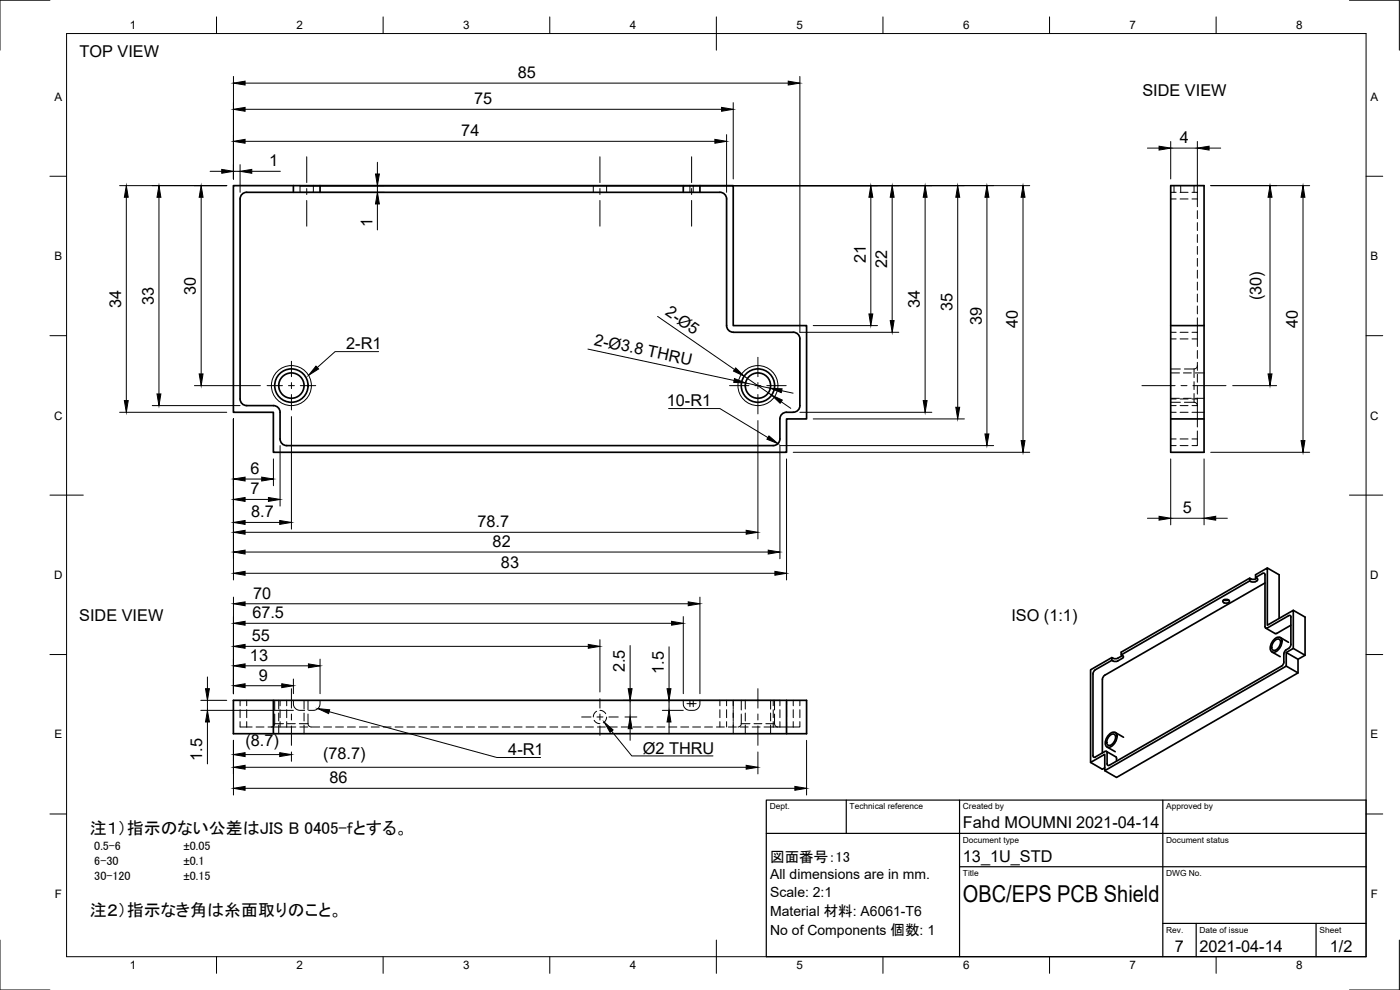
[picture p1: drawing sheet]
<svg xmlns="http://www.w3.org/2000/svg" width="420mm" height="297mm" viewBox="0 0 420 297" stroke-linecap="round" stroke-linejoin="round" font-family="sans-serif">
<!-- layer: Visible -->
<g fill="none" stroke="#000" stroke-width=".51">
<path d="M88.1 55.7h8M88.1 55.7h-18.1v68h12v12h154.1v-10h6v-28h-22.1v-42h-9.9M88.1 55.7v2M96.1 55.7h109M96.1 55.7v2M210.1 55.7h-5v2M210.1 55.7v2M351.3 55.7h10.1v80h-10.1zM351.3 97.7h10.1M240.1 101.7v20M240.1 101.7a1.97 1.97 0 0 0-2-2h-18a2 2 0 0 1-2-2v-38a2 2 0 0 0-2-2h-142.1a1.96 1.96 0 0 0-1.9 2v60a2 2 0 0 0 2 2h7.9M82.1 121.7a2 2 0 0 1 2 2v8a2 2 0 0 0 1.9 2h146.1a2 2 0 0 0 2-2v-6a2 2 0 0 1 2-2"/>
<path d="M236.1 123.7h2M240.1 121.7a2 2 0 0 1-2 2M351.3 125.7h10.1M367.3 180l.7 .2 .7-.2M375.1 173.5l-38.6 22.2v.8M375.4 174.5l-.3-.2-38.6 22.2 .3 .2-1.4 .8M375.4 173.7l-.3-.2v.8M375.4 174.5l.7 .2 .7-.2M375.4 173.7l.7 .1 .7-.1M376.8 173.3v-.8l3.5-2.1v17.2l7.8-4.5v11.4l-2.1 1.3v4.1l-54.4 31.3v-4.9l-4.3 2.5v-27.8l6.4-3.7M377.2 173.5l-.4 .2M377.2 173.5l.2 .6-.6 .4"/>
<path d="M378.9 172l-2.1 1.3 .4 .2M378.9 172h.5l.2 .5 .1 15.8 .7 .1 6.3-3.7h.5l.2 .4v8.6a2.07 2.07 0 0 1-1.4 1.3M379.6 174.9l-48 27.7-.5 .5-.2 .7M380.3 170.4l3.6 2.1v13.1M334 197.5l.7 .2 .8-.2M334 197.5l-.3-.2v.8M336.8 197.5a2.8 2.8 0 0 1-2.4 .9l-.7-.3-5 2.9M336.9 196.7l.3 .4-.3 .4M367 180.2l.6-.3h.8l.6 .5a1.16 1.16 0 0 1-2 0zM379.9 188.5l2.8 1.6M381.7 195.6l2.5 1.4M382.5 191.7a1.26 1.26 0 0 1 1.7-.4 1.26 1.26 0 0 1 .5 1.7 2.8 2.8 0 0 1-3 2.6 2.81 2.81 0 0 1 .8-3.9z"/>
<path d="M382.6 192.2a.95 .95 0 0 1 1.3-.4 .95 .95 0 0 1 .4 1.3 1.97 1.97 0 0 1-2.4 1.9l-.2-1.2zM384.2 191.3l2.5 1.4M385.3 196.2v2.4M385.3 198.6l-.2 .7-.5 .6-51.9 29.8-.4-.5v-3.3M386 199.9l3.6 2M386 195.8l3.6 2M386 194.9l-.5 .6-.2 .7M387.4 187.6l-4.2 2.4-.5 .1M388.1 183.1l3.6 2.1v11.4l-2.1 1.2v4.1l-54.5 31.4-3.5-2.1M388.1 194.5l3.6 2.1M82 210.1v10h160.1v-10h-172.1v10h12M236.1 210.1v10"/>
<path d="M328.7 201l-.5 .5-.2 .7 .1 24.8 .6 .1 3.1-1.7 .5 .5M330.8 203.8v22.1M334.7 219.8l2.5 1.4M327.3 228.8l3.5 2 .8-.4M332 225.5l2.9 1.6M332.2 224.1l2.5 1.4M333 220.2a1.26 1.26 0 0 1 1.7-.4 1.26 1.26 0 0 1 .5 1.7 2.8 2.8 0 0 1-3 2.6 2.81 2.81 0 0 1 .8-3.9zM333.1 220.7a.95 .95 0 0 1 1.3-.4 .95 .95 0 0 1 .4 1.3 1.97 1.97 0 0 1-2.4 1.9l-.2-1.2zM334.9 227.1l.2 1.3"/>
<circle cx="87.4" cy="115.7" r="5"/>
<circle cx="87.5" cy="115.7" r="3.8"/>
<circle cx="227.5" cy="115.7" r="5"/>
<circle cx="227.5" cy="115.7" r="3.8"/>
</g>
<!-- layer: Visible Narrow -->
<g fill="none" stroke="#000" stroke-width=".3">
<path d="M90 55.7v2M94 55.7v2M207.1 55.7v2M208 55.7v2"/>
<circle cx="87.4" cy="115.7" r="6"/>
<circle cx="227.5" cy="115.7" r="6"/>
</g>
<!-- layer: Hidden -->
<g fill="none" stroke="#000" stroke-width=".3">
<path d="M178.1 55.7v2M182.1 55.7v2M351.3 57.7h1.7M354.2 57.7h2.4M354.4 55.7v2M357.7 57.7h1.6v4.3M358.4 55.7v2M359.3 63.2v2.4M359.3 66.8v2.4M359.3 70.4v2.3M359.3 73.9v2.4M359.3 77.5v2.4"/>
<path d="M351.3 99.7h1.7M354.2 99.7h2.4M357.7 99.7h1.6v4.3M359.3 95.4v4.3M359.3 81.1v2.4M359.3 84.7v2.3M359.3 88.2v2.4M359.3 91.8v2.4M351.3 110.7h2.9M351.3 111.9h2.7M351.3 119.5h2.7M355.2 111.9h2.3"/>
<path d="M355.2 119.5h2.3M358.7 111.9h2.7M358.7 119.5h2.7M359.3 109.7a1 1 0 0 1-.9 1h-2.9M359.3 105.2v2.3M359.3 108.7v2.4M359.3 112.3v2.4M359.3 115.9v2.3M359.3 119.5v2.2M351.3 123.7h1.7M351.3 133.7h1.7M351.3 120.7h2.9"/>
<path d="M354.2 123.7h2.4M354.2 133.7h2.4M355.5 120.7h2.9a1 1 0 0 1 .9 1M359.3 121.7v2h-1.6M359.3 129.3v4.4h-1.6M361.4 123.7h-2.1v4.4M72.1 216.5v1.6h3.6M72.1 210.1v1.7M72.1 212.9v2.4M76.9 218.1h2.3M80.4 218.1h8.4M82.4 214.2v2.9a1 1 0 0 1-1 1"/>
<path d="M82.4 210.1v2.9M83.7 210.1v2.7M83.7 213.9v2.4M83.7 217.5v2.6M84.1 210.1v1.7M84.1 212.9v2.4M84.1 216.5v1.6M88.1 210.1a2.25 2.25 0 0 0 1.9 3h1.4M90 218.1h2.4M91.2 210.1v2.7M91.2 213.9v2.4M91.2 217.5v2.6"/>
<path d="M92.4 214.2v2.9a1 1 0 0 0 1.1 1M92.4 210.1v2.9M93.6 218.1h2.3M96.1 210.1a2.27 2.27 0 0 1-2.1 3h-1.4M97.1 218.1h2.4M100.7 218.1h2.4M104.3 218.1h2.4M107.8 218.1h2.4M111.4 218.1h2.4M115 218.1h2.4M118.6 218.1h2.3M122.1 218.1h2.4"/>
<path d="M125.7 218.1h2.4M129.3 218.1h2.4M132.9 218.1h2.3M136.4 218.1h2.4M140 218.1h2.4M143.6 218.1h2.3M147.2 218.1h2.3M150.7 218.1h2.4M154.3 218.1h2.4M157.9 218.1h2.4M161.4 218.1h2.4M165 218.1h2.4"/>
<path d="M168.6 218.1h2.4M172.1 218.1h2.4M175.7 218.1h2.4M178.3 216.1l.9 .9 .8 .1M179.1 213.4l-.7 .6-.3 1.1M179.3 218.1h2.4M180.1 213.1l1 .3 .7 .8M182.1 215.1l-.3 1-.8 .8M182.9 218.1h2.4M186.4 218.1h2.4M190 218.1h2.4M193.6 218.1h2.4"/>
<path d="M197.1 218.1h2.4M200.7 218.1h2.4M204.3 218.1h2.4M205.1 210.1a2.39 2.39 0 0 0 2.9 3 2.25 2.25 0 0 0 2.1-3M207.9 218.1h2.3M211.5 218.1h2.3M215 218.1h2.4M218.1 210.1v1.7M218.1 212.9v2.4M218.1 216.5v1.6M218.6 218.1h2.4M220 210.1v2.7"/>
<path d="M220 213.9v2.4M220 217.5v2.6M222.2 218.1h2.3M222.5 214.2v2.9a1 1 0 0 1-1 1M222.5 210.1v2.9M223.7 210.1v2.7M223.7 213.9v2.4M223.7 217.5v2.6M225.7 218.1h2.4M229.3 218.1h4.8M231.3 210.1v2.7M231.3 213.9v2.4"/>
<path d="M231.3 217.5v2.6M232.5 214.2v2.9a1 1 0 0 0 1 1M232.5 210.1v2.9M234.1 210.1v1.7M234.1 212.9v2.4M234.1 216.5v1.6M240.1 216.5v1.6h-6M240.1 210.1v1.7M240.1 212.9v2.4"/>
</g>
<!-- layer: Hidden Narrow -->
<g fill="none" stroke="#000" stroke-width=".3">
<path d="M351.3 59.7h1.7M352.3 55.7v2M354.2 59.7h2.4M357.7 59.7h1.6M351.3 101.7h1.7M351.3 119.7h1.7M354.2 101.7h2.4M354.2 119.7h2.4M357.7 101.7h1.6M357.7 119.7h1.6M358.4 110.7v2.6M358.4 114.5v2.4"/>
<path d="M358.4 118.1v2.6M351.3 121.7h1.7M351.3 131.7h1.7M354.2 121.7h2.4M354.2 131.7h2.4M357.7 121.7h1.6M357.7 131.7h1.6M74 210.1v1.7M74 212.9v2.4M74 216.5v1.6M82.4 217.1h2.7M86 210.1v1.7"/>
<path d="M86 212.9v2.4M86 216.5v1.6M86.3 217.1h2.3M89.8 217.1h2.6M216 210.1v1.7M216 212.9v2.4M216 216.5v1.6M220 210.1v1.7M220 212.9v2.4M220 216.5v1.6M222.5 217.1h2.6M226.3 217.1h2.3"/>
<path d="M229.8 217.1h2.7M232.1 210.1v1.7M232.1 212.9v2.4M232.1 216.5v1.6M236.1 210.1v1.7M236.1 212.9v2.4M236.1 216.5v1.6M238.1 210.1v1.7M238.1 212.9v2.4M238.1 216.5v1.6"/>
</g>
<!-- layer: TitleBlock -->
<path d="M230 240.1h180v46.9h-180zM230 250h180M254 240.1v9.9M288 240.1v46.9M349 240.1v46.9M288 260.1h122M349 277.1h61M359 277.1v9.9M395 277.1v9.9" fill="none" stroke="#000" stroke-width=".36"/>
<!-- layer: Border -->
<g fill="none" stroke="#000" stroke-width=".3">
<path d="M15 .1h-15v15M20 10.1h390v276.9h-390zM65 5.1v5M115 5.1v5M165 5.1v5M215 5.1v10M265 5.1v5M315 5.1v5M365 5.1v5M405 .1h15v15M15 52.9h5M410 52.9h5"/>
<path d="M15 100.7h5M410 100.7h5M15 148.6h10M405 148.6h10M15 196.4h5M410 196.4h5M15 244.2h5M410 244.2h5M0 282.1v14.9h15M65 287v5M115 287v5M165 287v5"/>
<path d="M215 282.1v9.9M265 287v5M315 287v5M365 287v5M420 282.1v14.9h-15"/>
</g>
<!-- layer: Dimensions -->
<g fill="none" stroke="#000" stroke-width=".3">
<path d="M70.1 22.9v30.8M73.6 32.8h143M73.6 24.9h163M220 30.8v22.9M240.1 22.9v76.8h29.6M35.9 55.7h32.2M37.9 59.2v61M47.7 59.2v59M60.4 59.2v53M63.1 51.4h3.4M70.1 51.4h2M72.1 49.4v8.3"/>
<path d="M73.6 42.4h140.9M75.6 51.4h8.5M90.1 55.7h218.9M90.1 57.7h25.2M113.3 48.7v3.5M113.3 55.7v2M218.1 40.4v17.3M261.3 59.2v35M267.8 59.2v37M277.6 59.2v61M287.4 59.2v63M296.2 59.2v71"/>
<path d="M307 59.2v73M344.4 44.4h3.5M351.3 42.4v11.3M351.3 44.4h8M359.3 42.4v15.3M362.9 44.4h3.5M363.3 55.7h29.7M381.1 59.2v53M391.1 59.2v73M113.3 61.2v7.8M197.4 94.9l23.1 16M244.1 97.7h19.3"/>
<path d="M58.4 115.7h19.7M176.4 104.7l43.9 9.5M223.3 112.9l8.3 5.6M223.7 114.9l7.5 1.6M234.6 117.2l3.4 .8M370 115.7h13.1M35.9 123.7h32.2M45.7 121.7h26.4M70.1 125.7v48.3M82.1 137.7v8M84.1 133.7v18.2M87.5 125v33.8"/>
<path d="M227.5 126.2v35.5M234.4 120.5l2.9 2M236.1 137.7v36.3M238.1 135.7h70.9M240.1 123.7h39.6M244.1 125.7h45.3M298.2 133.7h-64.1v33.9M351.3 137.7v19.8M361.4 137.7v19.8M363.3 135.7h29.7M73.6 143.7h4.9M73.6 149.8h7"/>
<path d="M73.6 159.7h150.3M73.6 156.7h10.3M344.4 155.5h3.5M351.3 155.5h10.1M364.8 155.5h3.5M70.1 179.2v28.9M73.6 165.6h156.9M73.6 172h159M210.1 179.2v28.9M73.6 199.8h19M73.6 187h127.9M73.6 181.2h132.9"/>
<path d="M73.6 193.9h103M96.1 197.8v10.3M180 191.9v15.7M189.1 193.7v12.9M200.8 194.1v12.5M205.1 185v23.1M60.3 213.1h27.8M60.3 210.1h7.8M62.3 203.1v3.5M62.3 210.1v3M62.3 216.6v12.6M73.6 205.7h11"/>
<path d="M88.1 203.7v4.4M187.1 210.1h47M187.6 215.1h3.5M189.1 210.1v5M189.1 218.6v3.5M198.8 213.1h6.3M200.8 210.1v3M200.8 216.6v3.5M70.1 222.1v16.4M73.6 236.5h164.9M73.6 226.4h10.3M73.6 230.2h150.3"/>
<path d="M87.5 225.6v2.8M227.5 225.6v6.6M242.1 222.1v16.4"/>
</g>
<g fill="#000" stroke="#000" stroke-width=".3">
<path d="M70.1 32.8l3.5-.6v1.2zM70.1 24.9l3.5-.6v1.2zM216.6 32.2l3.4 .6-3.4 .6zM236.6 24.3l3.5 .6-3.5 .6zM37.9 55.7l.6 3.5h-1.2zM47.7 55.7l.6 3.5h-1.2zM60.4 55.7l.5 3.5h-1.1zM66.5 50.8l3.6 .6-3.6 .6zM70.1 42.4l3.5-.6v1.2zM72.1 51.4l3.5-.6v1.2zM112.7 52.2h1.2l-.6 3.5zM214.5 41.8l3.6 .6-3.6 .6z"/>
<path d="M261.3 55.7l.6 3.5h-1.1zM267.8 55.7l.5 3.5h-1.1zM277.6 55.7l.6 3.5h-1.1zM287.4 55.7l.6 3.5h-1.1zM296.2 55.7l.6 3.5h-1.2zM307 55.7l.6 3.5h-1.1zM347.9 43.9l3.4 .5-3.4 .6zM359.3 44.4l3.6-.5v1.1zM381.1 55.7l.6 3.5h-1.1zM391.1 55.7l.5 3.5h-1.1zM113.3 57.7l.6 3.5h-1.2zM260.8 94.2h1.1l-.6 3.5z"/>
<path d="M267.2 96.2h1.1l-.5 3.5zM47.1 118.2h1.2l-.6 3.5zM59.8 112.2h1.1l-.5 3.5zM220.4 113.6l3.3 1.3-3.5-.2zM220.8 110.4l2.5 2.5-3.2-1.6zM231.2 116.5l3.5 .2-.2 1.1zM380.6 112.2h1.1l-.6 3.5zM37.3 120.2h1.2l-.6 3.5zM231.6 118.5l3.2 1.5-.7 1zM277.1 120.2h1.1l-.6 3.5zM286.9 122.2h1.1l-.6 3.5zM295.6 130.2h1.2l-.6 3.5z"/>
<path d="M306.5 132.2h1.1l-.6 3.5zM390.5 132.2h1.1l-.5 3.5zM70.1 143.7l3.5-.5v1.1zM70.1 149.8l3.5-.5v1.1zM70.1 159.7l3.5-.6v1.2zM70.1 156.7l3.5-.5v1.1zM78.5 143.2l3.6 .5-3.6 .6zM80.6 149.3l3.5 .5-3.5 .6zM83.9 156.2l3.6 .5-3.6 .6zM223.9 159.1l3.6 .6-3.6 .6zM347.9 154.9l3.4 .6-3.4 .6zM361.4 155.5l3.4-.6v1.2z"/>
<path d="M70.1 165.6l3.5-.5v1.1zM70.1 172l3.5-.6v1.2zM230.5 165.1l3.6 .5-3.6 .6zM232.6 171.4l3.5 .6-3.5 .6zM70.1 199.8l3.5-.6v1.1zM70.1 187l3.5-.6v1.2zM70.1 181.2l3.5-.6v1.1zM70.1 193.9l3.5-.6v1.2zM92.6 199.2l3.5 .6-3.5 .5zM176.6 193.3l3.4 .6-3.4 .6zM201.5 186.4l3.6 .6-3.6 .6zM206.5 180.6l3.6 .6-3.6 .5z"/>
<path d="M61.7 206.6h1.1l-.5 3.5zM62.3 213.1l.5 3.5h-1.1zM70.1 205.7l3.5-.5v1.1zM84.6 205.2l3.5 .5-3.5 .6zM189.1 215.1l.6 3.5h-1.2zM188.5 206.6h1.2l-.6 3.5zM200.8 213.1l.6 3.5h-1.2zM200.2 206.6h1.2l-.6 3.5zM70.1 236.5l3.5-.5v1.1zM70.1 226.4l3.5-.6v1.2zM70.1 230.2l3.5-.6v1.2zM83.9 225.8l3.6 .6-3.6 .6z"/>
<path d="M223.9 229.6l3.6 .6-3.6 .6zM238.5 236l3.6 .5-3.6 .6z"/>
</g>
<!-- layer: Center Lines -->
<g fill="none" stroke="#000" stroke-width=".3">
<path d="M92.1 47v7.8M92.1 56.6v1.8M180 47v7.8M180 56.6v1.8M207.6 47v7.8M207.6 56.6v1.8M92.1 60.1v7.8M180 60.1v7.8M207.6 60.1v7.8M80.2 115.7h4.6M86.6 115.7h1.7M87.5 108.4v4.6"/>
<path d="M87.5 114.8v1.8M87.5 118.4v4.6M90.1 115.7h4.7M218.9 115.7h5.9M226.6 115.7h1.7M227.5 107.2v5.8M227.5 114.8v1.8M227.5 118.4v5.8M230.1 115.7h5.8M342.7 115.7h10M354.4 115.7h1.8M358 115.7h9.9"/>
<path d="M87.5 206.6v5.9M87.5 214.2v1.8M87.5 217.8v5.8M174.6 215.1h2.8M179.2 215.1h1.8M180 209.6v2.9M180 214.2v1.8M180 217.8v2.8M182.7 215.1h2.8M206.2 211.1h2.7M207.1 210.2v1.8M208 210.2v1.8"/>
<path d="M227.5 206.6v5.9M227.5 214.2v1.8M227.5 217.8v5.8"/>
</g>
<!-- layer: Annotations -->
<path d="M94.8 109.8l.8 .9-3 1.9zM230.8 130.8l2.7 2.3-3.3-1.3zM95.4 212.6l3.5 .4-.3 1.1zM181.3 216.7l2.7 2.3-.9 .7z" fill="#000" stroke="#000" stroke-width=".3"/>
<path d="M113.6 105.5h-13l-5.4 4.8M200.7 122.6h15.3l14.5 8.7M98.8 213.5l50.3 13.8h13.1M183.6 219.4l6 7.4h24.4" fill="none" stroke="#000" stroke-width=".3"/>
<text font-size="7" x="289" y="270.6">OBC/EPS PCB Shield</text>
<g font-size="5.1">
<text x="26.9" y="250.3">注１）指示のない公差はJIS B 0405-fとする。</text>
<text x="26.9" y="274.8">注２）指示なき角は糸面取りのこと。</text>
</g>
<g font-size="4.9">
<text x="23.9" y="17.1">TOP VIEW</text>
<text x="155.4" y="23.4">85</text>
<text x="342.9" y="28.8">SIDE VIEW</text>
<text x="142.3" y="31.2">75</text>
<text x="138.5" y="40.9">74</text>
<text x="354.1" y="42.9">4</text>
<text x="80.8" y="49.9">1</text>
<text x="111.8" y="68" transform="rotate(-90 111.8 68)">1</text>
<text x="259.8" y="79" transform="rotate(-90 259.8 79)">21</text>
<text x="266.3" y="80.4" transform="rotate(-90 266.3 80.4)">22</text>
<text x="58.8" y="88.4" transform="rotate(-90 58.8 88.4)">30</text>
<text x="36.3" y="92.4" transform="rotate(-90 36.3 92.4)">34</text>
<text x="46.1" y="91.4" transform="rotate(-90 46.1 91.4)">33</text>
<text x="199.4" y="94.3" transform="rotate(35 199.4 94.3)">2-Ø5</text>
<text x="276.1" y="92.4" transform="rotate(-90 276.1 92.4)">34</text>
<text x="285.9" y="93.4" transform="rotate(-90 285.9 93.4)">35</text>
<text x="378.6" y="90.1" transform="rotate(-90 378.6 90.1)">(30)</text>
<text x="294.6" y="97.4" transform="rotate(-90 294.6 97.4)">39</text>
<text x="305.5" y="98.3" transform="rotate(-90 305.5 98.3)">40</text>
<text x="389.5" y="98.3" transform="rotate(-90 389.5 98.3)">40</text>
<text x="103.9" y="104.8">2-R1</text>
<text x="178.1" y="103.4" transform="rotate(12 178.1 103.4)">2-Ø3.8 THRU</text>
<text x="200.1" y="121.9">10-R1</text>
<text x="75.2" y="142.2">6</text>
<text x="75.2" y="148.3">7</text>
<text x="75.4" y="155.2">8.7</text>
<text x="355" y="153.9">5</text>
<text x="143.3" y="158.1">78.7</text>
<text x="147.8" y="164.1">82</text>
<text x="150.3" y="170.4">83</text>
<text x="76" y="179.6">70</text>
<text x="75.7" y="185.4">67.5</text>
<text x="23.8" y="186.4">SIDE VIEW</text>
<text x="303.5" y="186.4">ISO (1:1)</text>
<text x="75.6" y="192.4">55</text>
<text x="75" y="198.2">13</text>
<text x="187.5" y="201.8" transform="rotate(-90 187.5 201.8)">2.5</text>
<text x="199.2" y="202.2" transform="rotate(-90 199.2 202.2)">1.5</text>
<text x="77.7" y="204.2">9</text>
<text x="73.7" y="223.9">(8.7)</text>
<text x="96.9" y="227.7">(78.7)</text>
<text x="152.5" y="226.6">4-R1</text>
<text x="192.9" y="226.1">Ø2 THRU</text>
<text x="60.7" y="228.2" transform="rotate(-90 60.7 228.2)">1.5</text>
<text x="98.9" y="235">86</text>
<text x="289" y="248.5">Fahd MOUMNI 2021-04-14</text>
<text x="289" y="258.6">13_1U_STD</text>
<text x="352.6" y="285.7">7</text>
<text x="360" y="285.5">2021-04-14</text>
<text x="399.1" y="285.7">1/2</text>
</g>
<text font-size="4.4" x="231.1" y="258.7">図面番号：13</text>
<g font-size="4.2">
<text x="231.1" y="263.8">All dimensions are in mm.</text>
<text x="231.1" y="269.1">Scale: 2:1</text>
<text x="231.1" y="274.7">Material 材料: A6061-T6</text>
<text x="231.1" y="280.4">No of Components 個数: 1</text>
</g>
<g font-size="3.6">
<text x="28.3" y="255.1">0.5-6</text>
<text x="28.3" y="259.6">6-30</text>
<text x="28.3" y="264.1">30-120</text>
</g>
<g font-size="3.5">
<text x="39" y="8.8">1</text>
<text x="89" y="8.8">2</text>
<text x="139" y="8.8">3</text>
<text x="189" y="8.8">4</text>
<text x="239" y="8.8">5</text>
<text x="289" y="8.8">6</text>
<text x="339" y="8.8">7</text>
<text x="389" y="8.8">8</text>
<text x="16.3" y="30.2">A</text>
<text x="411.3" y="30.2">A</text>
<text x="16.3" y="78">B</text>
<text x="411.3" y="78">B</text>
<text x="16.2" y="125.9">C</text>
<text x="411.2" y="125.9">C</text>
<text x="16.2" y="173.7">D</text>
<text x="411.2" y="173.7">D</text>
<text x="16.3" y="221.6">E</text>
<text x="411.3" y="221.6">E</text>
<text x="55.1" y="255.1">±0.05</text>
<text x="55.1" y="259.6">±0.1</text>
<text x="16.4" y="269.4">F</text>
<text x="55.1" y="264.1">±0.15</text>
<text x="411.4" y="269.4">F</text>
<text x="39" y="290.8">1</text>
<text x="89" y="290.8">2</text>
<text x="139" y="290.8">3</text>
<text x="189" y="290.8">4</text>
<text x="239" y="290.8">5</text>
<text x="289" y="290.8">6</text>
<text x="339" y="290.8">7</text>
<text x="389" y="290.8">8</text>
</g>
<g font-size="2.5">
<text x="231" y="242.9">Dept.</text>
<text x="255" y="242.9">Technical reference</text>
<text x="289" y="242.9">Created by</text>
<text x="350" y="242.9">Approved by</text>
<text x="289" y="252.8">Document type</text>
<text x="350" y="252.8">Document status</text>
<text x="289" y="262.9">Title</text>
<text x="350" y="262.9">DWG No.</text>
<text x="350" y="279.9">Rev.</text>
<text x="360" y="279.9">Date of issue</text>
<text x="396" y="279.9">Sheet</text>
</g>
</svg>
